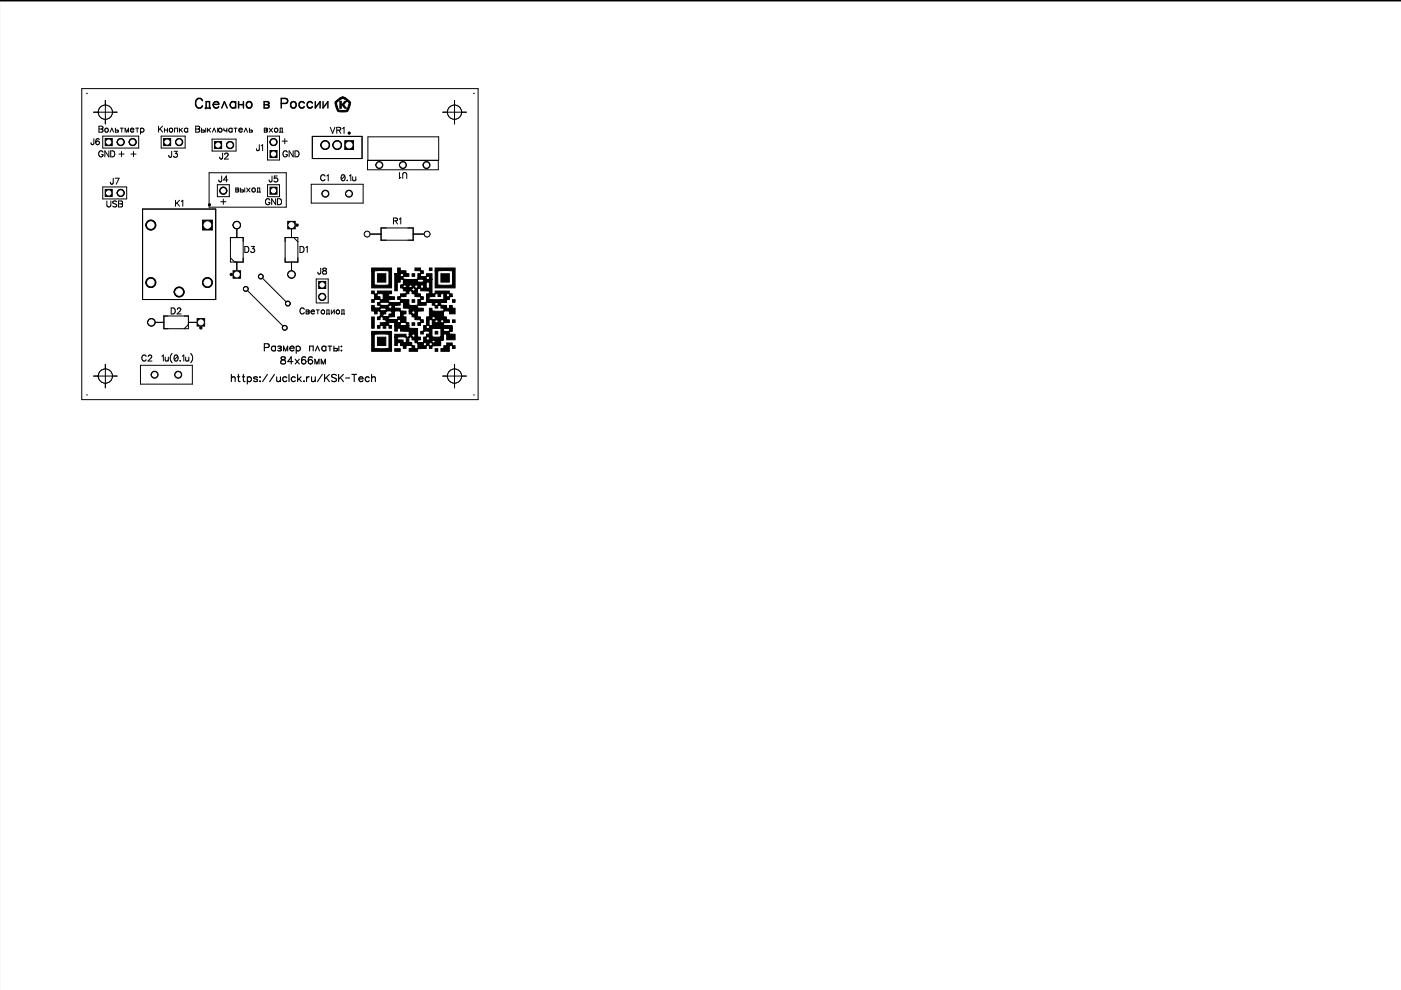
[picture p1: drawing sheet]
<svg xmlns="http://www.w3.org/2000/svg" width="297mm" height="210mm" viewBox="0 0 297 210" stroke-linecap="round" stroke-linejoin="round" font-family="sans-serif">
<path d="M0 0h297.1v209.8h-297.1z" fill="#000" stroke="#000" stroke-width=".21"/>
<path d="M0 .4h297.1v209.6h-297.1z" fill="#fff" stroke="#fff" stroke-width=".21"/>
<path d="M17.3 18.8h84.1v65.9h-84.1z" fill="none" stroke="#000" stroke-width=".21"/>
<circle cx="22.3" cy="23.8" r="1.5" fill="#fff" stroke="#000" stroke-width=".21"/>
<path d="M19.8 23.8h5M22.3 21.3v5" fill="none" stroke="#000" stroke-width=".21"/>
<circle cx="22.3" cy="79.7" r="1.5" fill="#fff" stroke="#000" stroke-width=".21"/>
<path d="M19.8 79.7h5M22.3 77.2v5" fill="none" stroke="#000" stroke-width=".21"/>
<circle cx="96.4" cy="23.8" r="1.5" fill="#fff" stroke="#000" stroke-width=".21"/>
<path d="M93.9 23.8h5M96.4 21.3v5" fill="none" stroke="#000" stroke-width=".21"/>
<circle cx="96.4" cy="79.7" r="1.5" fill="#fff" stroke="#000" stroke-width=".21"/>
<g fill="none" stroke="#000" stroke-width=".21">
<path d="M18.3 19.8h.1M100.4 19.8h.1M21.8 32.3a.47 .47 0 0 0-.5-.3 .47 .47 0 0 0-.4 .5v.3a.46 .46 0 0 0 .5 .5 .46 .46 0 0 0 .4-.5h-.3M23.1 32v1.3l-.9-1.3v1.3M23.5 32h.4a.68 .68 0 0 1 .4 .6 .68 .68 0 0 1-.4 .7h-.4zM25.2 32.7h1.1M25.8 32.1v1.1M27.8 32.7h1M28.3 32.1v1.1M44.3 36.6h16.4v7.3h-16.4zM50 39.9h.6v.2l-.2 .2 .2 .1-.1 .3h-.5zM51 39.9v.8l.7-.1-.1-.3h-.6"/>
<path d="M51.9 39.9v.8M52.3 39.9l.7 .8M53 39.9l-.7 .8M59.8 29.9h1.1M60.4 29.4v1.1M60.9 32.3a.47 .47 0 0 0-.5-.3 .47 .47 0 0 0-.4 .5v.3a.46 .46 0 0 0 .5 .5 .46 .46 0 0 0 .4-.5h-.3M62.2 32v1.3l-.9-1.3v1.3M62.5 32h.5a.68 .68 0 0 1 .4 .6 .68 .68 0 0 1-.4 .7h-.5zM50 40.3h.4M50.2 46.9v1.6M54.5 40.8h.7M54.6 40.7v-.8h.5v.8"/>
<path d="M55.7 59.1l5.3 5.3M61.8 57.4v1.6M31.3 68.4h1.6M52.5 61.7l7.4 7.4M93.9 79.7h5M96.4 77.2v5M18.3 83.7h.1M100.4 83.7h.1"/>
<circle cx="53.7" cy="40.3" r=".41"/>
</g>
<g fill="#000" stroke="#000" stroke-width=".21">
<path d="M71.3 21.4l.7-.6h.7l-1.4 1 .5 1.5 .4 .1h1.3l.5-1.6-1.3-1h-.7l.8-.3 1.5 1.2-.1 .9-.5 1-1.5 .1a.68 .68 0 0 1-.8-.5l-.4-1.4zM72.1 21.5h.3v1.5h-.3zM73.1 21.5h.4l-.4 .4a.5 .5 0 0 0-.2 .5 .5 .5 0 0 0 .4 .4l.2 .1h-.4l-.6-.7zM49.4 57.4h1.6v1.6h-1.6zM61 46.9h1.6v1.6h-1.6zM78.8 56.8h4.2v4.2h-4.2v-3.6h.6v3h3.1v-3h-3.7zM80 58h1.8v1.8h-1.8zM87.4 58h.5v.6h-.5zM91 56.8h.6v.6h-.6zM92.3 56.8h4.2v4.2h-4.2v-3.6h.5v3h3.1v-3h-3.6zM93.5 58h1.8v1.8h-1.8zM41.8 67.6h1.6v1.5h-1.6z"/>
<path d="M78.8 67.2h.6v2.4h-.6zM78.8 70.3h4.2v4.2h-4.2v-3.6h.6v3h3.1v-3h-3.7zM80 71.5h1.8v1.8h-1.8zM83.7 73.9h1.2v.6h-1.2zM87.4 63.5h.5v.6h-.5zM87.4 68.4h.5v.6h-.5zM78.8 61.7h.6v.6h.2h.4v-.6h3v.6h-.6v.6h1.2v.6h-2.4v-1.2h-1.2v.6h.6v.6h.2h2.8h-1.2v.6l.8 .1 1.7-.1v-.6h-.6v-.6h.6v-.6h1.2v-.6h.6v.6h-.6v.6h-1.2v.6h1.8v1.2h1.9v-1.2h.6v-.6h-1.2v-.6h-.6v-.6l-1.9-.1v-.5h1.8v.5l.5 .1 .2-.1v-.5l-3.1-.1v-.5h.6v.5l.2 .1 .4-.1v-.5h.6v.5l.4 .1 .3-.1v-.5h-2.5l.6-.1v-.5h4.9v1.1h-.6v-.5l-.2-.1-.5 .1v.5h-.5v-.5h-.7v.5l2.9 .1 .2-.1v-1.1h-5.5v-.6h3v.5l.5 .1 .8-.1v-.5l-4.7-.1-.2 .1v.5l-.7 .1v1.7h-.5v-3.6h1.2v.6h.6v-.6h-1.8h.6v-1.2h.6v.6h1.2v.6h.6v.6h-1.2v.6l1 .1 2.1-.1v-1.2h.6v-.6h-1.2v-.6h1.1v.6h.7v.6h-.7v.6h1.3v-.6h1.2v1.2h-.6v-.6h-.6v.6h1.2v3.1h.7v-.6h3v.6h.6v.6h-.6v-.6h-.6v.6h1.2h-.6v.6h-1.2v-1.2h-.7v.6h-.5v-.6h-.5h-.2v.6h-1.2v.6h4.3h-.6v.6h-4.3v-1.8h.6v-.6l-1.8-.1v-.5l-.4-.1-.3 .1v1.2h.6v.6h.7v.6h-.7v.6h5.6l-1.3 .1v.5h-.5v-.5l-.5-.1-.2 .1v.5l2.5 .1v.5l.2 .1 .4-.1v-.5h.6v.5l.6 .1v1.1h-1.2v-.5h-1.3v1.1l.7 .1v.6h-2.4v-.6h-.7v.6h.2h3.5v.6h-1.2v-.6h-.7v.6h1.9h-1.3v.6h-2.3v-1.2h.5v.6h.2h.5v-.6h-1.9v1.2h4.9v.6h-4.9v-.6h-.2h-.4v.6h5.5v.6h-.6v-.5l-.4-.1-.9 .1v.5h1.9l-.6 .1v.5l1.2 .1v1.1h-1.8v-1.1l-.2-.1-.5 .1v.5h-.5v-1.7h-1.9v1.7h2.4v.6h-3v-.5l-.2-.1-.4 .1v.5h3.6l-.6 .1v.6h-1.1v-.6h-.7v.6h1.8v.6h-1.7v-.6h-.5h-.2v.6h2.4h-1.8v.6h-.6v-.6h-.4h-.2v.6h-1.9v.6h-1.7v-.6h.6v-.6h-1.3v.6h-.6v-.6h-.6v-.6h2.4v.6h.6v.6h.2h.5v-1.2h1.2v.6h.6v-.6h-.2h-2.2v-.6l-.6-.1v-.5l-.3-.1-.4 .1v1.2h.6h-2.8h-.3v.6h-.5v-1.8h.5v.5l1.3 .1v.6h.6v-1.2h-2.4v-.6h2.4v.5l.2 .1 .5-.1v-.5h.5v.5h.7v-.5h-1.2v-.6l-1.9-.1v-.5h-.7v.5h-.5v-1.2h3v.6l1.8 .1v1.7l.6 .1v.5l-.6 .1v.6h1.3v-1.2l.6-.1v-.5l.6-.1v-.5h-1.2v.5h-.6v-.5l.6-.1v-1.2h.6v-1.8l.6-.1v-1.7h.6v.5l.8 .1 1.7-.1v-.5l-.6-.1v-.5l-.2-.1-.5 .1v.5h-.5v-.5l-.6-.1v-.5l-.5-.1-.8 .1v.5l-1.9 .1v.5l1.3 .1v.5l-1.3 .1v1.1l.6 .1v.6h.7v.6h-.7v.6h-.5v-.6h.6v-.6h-1.2v-.6l-.6-.1v-.5l-.6-.1v-.5h.5v.5l.2 .1 .5-.1v-.5h-1.2v-.6l-1.3-.1v-1.1h-.6v.5l-1.3 .1v.5l1.3 .1v.5l1.2 .1v.5l-.6 .1v.5l.6 .1v1.2h.6v.6h-3v-.6h1.2v.6h.4h.8v-.6h-3.3h-.4v.6h.6v.6h-.5v-.6h-.3h-.4v.6h-.6v-.6h-.2h-.4v.6h-.6v-.6h.6v-.6h1.3v-.6h2.3v.6h.7v-.6h-.2h-3.5v-.6h1.2v.6h1.9v-.6l.6-.1v-1.1h-1.3v1.1h-2.8l-.2 .1v.6h-.6v-.6l.6-.1v-1.1h1.2v.5l-.6 .1v.5l.4 .1 .9-.1v-.5l.6-.1v-.5l-2.9-.1-.2 .1v.5h-.6v-.5l-.6-.1v-.5h1.8v.5l.4 .1 .9-.1v-.5h-3.1v-.6h.6v.5l.4 .1 .8-.1v-.5h1.8v.5l.5 .1 .2-.1v-.5l-3.1-.1v-.5h.6v.5h1.9v-.5h-2.5l.6-.1v-.6h-1.2v.6h-.6v-.6h.6v-1.2h-.6zM92.3 70.3h.5v.5h-.5zM92.3 73.9h.5v.6h-.5zM93.5 73.9h.6v-.6h.6v-.6h1.2v.6h.6v.6h-.6v-.6h-.6v1.2h-1.8zM95.9 63.5h.6v.6h-.6zM95.9 67.8h.6v.6h-.6z"/>
<circle cx="50.2" cy="47.7" r=".79"/>
<circle cx="55.3" cy="58.6" r=".51"/>
<circle cx="61.8" cy="58.2" r=".79"/>
<circle cx="69" cy="41.1" r=".75"/>
<circle cx="74" cy="41.1" r=".75"/>
<circle cx="32.1" cy="68.3" r=".79"/>
<circle cx="32.8" cy="79.4" r=".75"/>
<circle cx="37.8" cy="79.4" r=".75"/>
<circle cx="52.1" cy="61.3" r=".51"/>
<circle cx="60.4" cy="69.5" r=".51"/>
<circle cx="61" cy="64.4" r=".51"/>
</g>
<g fill="#fff" stroke="#fff" stroke-width=".21">
<circle cx="55.3" cy="58.6" r=".24"/>
<circle cx="61" cy="64.4" r=".24"/>
<circle cx="60.4" cy="69.5" r=".24"/>
<circle cx="52.1" cy="61.3" r=".24"/>
<circle cx="74" cy="41.1" r=".45"/>
<circle cx="69" cy="41.1" r=".45"/>
<circle cx="32.8" cy="79.4" r=".45"/>
<circle cx="37.8" cy="79.4" r=".45"/>
<circle cx="61.8" cy="47.7" r=".53"/>
<circle cx="61.8" cy="58.2" r=".53"/>
<circle cx="42.6" cy="68.3" r=".53"/>
<circle cx="32.1" cy="68.3" r=".53"/>
<circle cx="50.2" cy="58.2" r=".53"/>
<circle cx="50.2" cy="47.7" r=".53"/>
</g>
<g fill="none" stroke="#000" stroke-width=".31">
<path d="M42.9 21.4a.75 .75 0 0 0-.8-.5 .75 .75 0 0 0-.6 .7 .89 .89 0 0 0 .2 1 .89 .89 0 0 0 .9 .2l.3-.4M43.6 23v-.1h1v.1M43.7 22.9v-1.4h.7v1.4M45.2 22.1a.65 .65 0 0 0 .4 .8 .65 .65 0 0 0 .8-.3M45.3 21.8a.57 .57 0 0 1 .7-.3 .57 .57 0 0 1 .4 .6h-1.2zM47 22.9l.6-1.4 .6 1.4M50 21.8a.65 .65 0 0 0-1-.1 .65 .65 0 0 0 0 1 .65 .65 0 0 0 1-.1M50 21.5v1.4M50.6 21.5v1.4M50.6 22.2h1M51.6 21.5v1.4M56 21.5l1 .2v.4l-.3 .1 .3 .3-.1 .3-.9 .1z"/>
<path d="M56 22.2h.7M59.6 21.9h.9a.53 .53 0 0 0 .5-.5 .53 .53 0 0 0-.5-.5h-.9v2M64.5 21.9a.61 .61 0 0 0-.9-.1 .61 .61 0 0 0 0 .9 .61 .61 0 0 0 .9-.1M66.2 21.9a.61 .61 0 0 0-.9-.1 .61 .61 0 0 0 0 .9 .61 .61 0 0 0 .9-.1M66.8 21.5v1.4l1.1-1.4v1.4M68.5 21.5v1.4l1-1.4v1.4"/>
<circle cx="52.8" cy="22.3" r=".65"/>
<circle cx="62.2" cy="22.3" r=".65"/>
</g>
<g fill="none" stroke="#000" stroke-width=".24">
<path d="M49.1 79.4v1.5M50.3 79.9h.5M50.5 79.4v1.2l.1 .2 .3 .1M51.4 79.9h.5M51.6 79.4v1.2l.1 .2 .3 .1M52.4 79.9v1.5M55.1 79.9v.1zM56 73.7l.9-.1 .2-.2-.1-.4-1-.1v1.5M56.7 79.4l-1 1.5M58.2 79.4l-1 1.5M58.4 73.4v1M58.4 73.6a.49 .49 0 0 0-.7-.1 .49 .49 0 0 0 0 .8 .49 .49 0 0 0 .7-.1"/>
<path d="M58.7 79.9v.9l.4 .1 .4-.3M58.9 73.5l.3-.1 .4 .1-.1 .3-.3 .1 .3 .1 .1 .3-.2 .1-.5-.1M59.5 79.9v1M59.7 75.7v.5l.4 .1a.44 .44 0 0 1 .4 .4 .44 .44 0 0 1-.3 .5l-.5-.1-.2-.2a.76 .76 0 0 1 .9-.7l.1-.3a.58 .58 0 0 0-.8-.2zM60.1 74.4v-1l.5 1 .4-1v1M61.3 79.4v1.5M61.5 73.8v.2a.47 .47 0 0 0 .3 .4 .47 .47 0 0 0 .5-.2M61.5 73.6l.5-.2 .3 .4h-.8zM62.1 76.7h-1.1l.7-1v1.5M62.6 76.2l.9 1M62.8 73.6a.49 .49 0 0 1 .7-.1 .49 .49 0 0 1 0 .8 .49 .49 0 0 1-.7-.1M62.8 73.4v1.5"/>
<path d="M63.1 79.4v1.5M63.5 76.2l-.9 1M63.8 79.9l-.7 .7M64.8 75.9l-.1-.2a.5 .5 0 0 0-.7 .2l-.1 .8M65 79.9v1M65.6 79.9a.5 .5 0 0 0-.6 .4M65.6 74.4v-1h.8v1M66 79.9l.1 .9 .4 .1 .3-.3M66.2 75.9l-.1-.2a.5 .5 0 0 0-.7 .2l-.1 .8M66.8 77.2v-1l.4 1 .4-1v1M66.8 79.9v1M66.9 74.4l.4-1 .4 1"/>
<path d="M68.1 77.2v-1l.4 1 .5-1v1M68.3 79.4l-1 1.5M68.8 79.4v1.5M69.1 73.6a.49 .49 0 0 0-.7-.1 .49 .49 0 0 0 0 .8 .49 .49 0 0 0 .7-.1M69.1 73.4v1M69.6 73.4h.7M69.8 79.4l-1 1M69.9 73.4v1M70.8 73.4v1h.5l.3-.2-.1-.3h-.7M71.3 79.6l-.3-.2-.7 .2 .1 .4 .8 .3 .1 .2v.2l-.3 .2-.7-.2M71.8 79.4v1.5M71.8 73.4v1"/>
<path d="M72.3 74.3h.2zM72.4 73.4v.1zM72.8 79.4l-1 1M74.6 79.4h1M75.1 79.4v1.5M78.8 79.4v1.5M49.1 80.2l.3-.3 .4 .1 .1 .9M52.4 80.1a.49 .49 0 0 1 .8-.1 .49 .49 0 0 1 0 .8 .49 .49 0 0 1-.8-.1M54.6 80.1a.46 .46 0 0 0-.8 0l.7 .4 .1 .2a.46 .46 0 0 1-.8 0M55.1 80.8h.1zM60.8 80.1a.49 .49 0 0 0-.7-.1 .49 .49 0 0 0 0 .8 .49 .49 0 0 0 .7-.1M62.6 80.1a.49 .49 0 0 0-.7-.1 .49 .49 0 0 0 0 .8 .49 .49 0 0 0 .7-.1"/>
<path d="M63.4 80.3l.5 .6M64.4 80.8h.1zM69.2 80l.6 .9M72.2 80l.6 .9M73.3 80.1h.8M76.1 80.3v.2a.47 .47 0 0 0 .3 .4 .47 .47 0 0 0 .6-.2M76.2 80.1l.5-.2 .3 .4h-.9zM78.3 80.1a.49 .49 0 0 0-.7-.1 .49 .49 0 0 0 0 .8 .49 .49 0 0 0 .7-.1M78.8 80.2l.3-.3 .4 .1 .1 .9"/>
<circle cx="64.4" cy="76.7" r=".48"/>
<circle cx="65.8" cy="76.7" r=".48"/>
</g>
<circle cx="22.3" cy="23.8" r="1.5" fill="#fff" stroke="#000" stroke-width=".21"/>
<path d="M19.8 23.8h5M22.3 21.3v5" fill="none" stroke="#000" stroke-width=".21"/>
<circle cx="22.3" cy="79.7" r="1.5" fill="#fff" stroke="#000" stroke-width=".21"/>
<path d="M19.8 79.7h5M22.3 77.2v5" fill="none" stroke="#000" stroke-width=".21"/>
<circle cx="96.4" cy="23.8" r="1.5" fill="#fff" stroke="#000" stroke-width=".21"/>
<path d="M93.9 23.8h5M96.4 21.3v5" fill="none" stroke="#000" stroke-width=".21"/>
<circle cx="96.4" cy="79.7" r="1.5" fill="#fff" stroke="#000" stroke-width=".21"/>
<g fill="none" stroke="#000" stroke-width=".21">
<path d="M19.9 29.4l-.1 1.2h-.4l-.1-.3M21 26.7l.8 .2v.3l-.3 .2 .3 .2-.1 .4h-.7zM21 27.4h.5M21 29.6l-.3-.2a.64 .64 0 0 0-.4 .9M21.8 28.9h7.6v2.5h-7.6zM21.8 39.6h5.1v2.6h-5.1zM23.3 28l.4-.8 .4 .8M24 37.8l-.1 1.1-.4 .1-.1-.4M24.4 37.8h.8l-.6 1.3M24.5 27.2v.8l.6-.1-.1-.3h-.5M24.8 30.1h1.5M25.5 27.2h.6"/>
<path d="M25.8 27.2v.8M26.5 28v-.8l.4 .8 .4-.8v.8M27.4 30.1h1.5M27.6 27.5l.1 .3 .2 .2 .5-.2M27.8 27.2h.5l.1 .3h-.8zM28.8 27.2h.6M29.1 27.2v.8M29.8 27.2v1.2M29.8 27.4a.41 .41 0 0 1 .6-.1 .41 .41 0 0 1 0 .6 .41 .41 0 0 1-.6-.1M33.6 26.7v1.3M33.9 27.3l.6 .7M34.2 28.9h5.1v2.5h-5.1z"/>
<path d="M34.5 26.7l-.9 .9M34.9 27.6h.6M34.9 27.2v.8M35.5 27.2v.8M36.4 32.1l-.1 1.1-.4 .1-.1-.4M36.9 32.1h.7l-.4 .5a.42 .42 0 0 1 .3 .6 .42 .42 0 0 1-.7-.1M37 28v-.8h.7v.8M37.2 30.1h1.5M38 27.2v.8M38.3 27.5l.4 .5M38.7 27.2l-.7 .5M39.8 27.4a.41 .41 0 0 0-.6-.1 .41 .41 0 0 0 0 .6 .41 .41 0 0 0 .6-.1"/>
<path d="M39.8 27.2v.8M41.5 26.7l.8 .2v.3l-.3 .2 .3 .2-.1 .4h-.7zM41.5 27.4h.5M42.7 27.2v.8l.7-.1-.1-.3h-.6M43.6 27.2v.8M44 27.2v.8M44.2 27.5l.4 .5M44.6 27.2l-.6 .5M45 29.5h5.1v2.5h-5.1zM45 28l.4-.8 .4 .8M46.1 39.2h2.5v2.5h-2.5zM46.2 27.2v.8"/>
<path d="M46.2 27.6h.1M47 37.3l-.1 1.2h-.4l-.1-.3M47.2 32.5l-.1 1.1-.4 .1-.1-.4M47.5 27.2l.1 .5h.3l.2-.2M47.6 32.8l.3-.3h.4l.1 .2-.2 .4-.6 .6h.8M48 30.8h1.5M48.1 27.2v.8M48.3 38.2h-.9l.6-.9v1.3M49.2 27.4a.41 .41 0 0 0-.6-.1 .41 .41 0 0 0 0 .6 .41 .41 0 0 0 .6-.1M49.2 27.2v.8M49.6 27.2h.6M49.9 27.2v.8"/>
<path d="M50.6 27.5l.1 .3 .2 .2 .5-.2M50.7 27.4l.4-.2 .3 .3h-.8zM51.8 28l.3-.8 .4 .8M52.9 27.2v.8l.6-.1-.1-.3h-.5M55 30.7l-.1 1.1-.4 .1-.1-.4M55.4 30.9l.3-.2v1.3M56 27.6h.4M56.6 27.5l-.2 .1M56.6 27.5v-.3h-.6v.8l.6-.1 .1-.2-.3-.1M56.6 27.5h.1M56.7 28.9h2.6v5h-2.6zM56.7 39.2h2.6v2.5h-2.6z"/>
<path d="M57.1 27.2l.7 .8M57.7 37.3l-.1 1.2h-.4l-.1-.3M57.8 27.2l-.7 .8M58 29.4v1.5M58.8 37.3h-.6l-.1 .6a.45 .45 0 0 1 .7-.1 .45 .45 0 0 1-.1 .7 .45 .45 0 0 1-.6-.2M59.3 28.1h.6M59.4 28v-.8h.5v.8M66 39.1h11v4h-11zM66.2 28.9h10.6v4.7h-10.6zM68.9 37.4a.47 .47 0 0 0-.5-.4 .47 .47 0 0 0-.4 .5v.3a.47 .47 0 0 0 .4 .5 .47 .47 0 0 0 .5-.3M69 29.8v1.9M69.3 37.3l.3-.2v1.2"/>
<path d="M70 27l.5 1.3 .5-1.3M71.4 27.6l.7-.1 .1-.4-.8-.1v1.3M71.5 29.8v1.9M71.8 27.6l.5 .7M72.6 27.2l.3-.2v1.3M73.1 37.3l-.4-.2a.68 .68 0 0 0-.3 1M73.1 37.3l.1 .3a.54 .54 0 0 1-.5 .7l-.3-.2M73.1 37.3l-.7 .8M73.6 38.3h.1zM74.1 37.3l.3-.2v1.2M74.8 37.5v.8h.3l.3-.2M75.4 37.5v.8"/>
<path d="M77.9 34h15v2h-15zM78 29h15v5h-15zM84.7 36.6v1.2l.3-.2M85.4 37.9v-1l.4-.3 .4 .2v1.1M22.7 42.6v.9l.3 .4 .4-.2 .1-1.1M24.7 42.8l-.3-.2-.5 .2 .1 .3 .7 .4v.2l-.3 .2-.5-.2M24.8 40.9h1.5M25.1 42.6l.8 .1 .1 .3-.3 .2 .3 .3-.1 .3-.8 .1zM25.1 43.2h.6M30.2 44.3h15.5v19.2h-15.5zM30.9 47.7h2.1M30.9 59.9h2.1"/>
<path d="M37.2 42.5v1.2M37.5 43l.6 .7M38.1 42.5l-.9 .8M38.5 42.7l.3-.2v1.2M42.9 59.9h2.1M46.6 40.4h1.5M46.8 42.8h1.1M47.3 42.2v1.1M48.9 50.4h2.7v5.2h-2.7zM48.9 54.7l.9 .9M50.2 48.5v1.9M50.2 55.6v1.8"/>
<path d="M51.9 52.2h.4a.68 .68 0 0 1 .5 .7 .68 .68 0 0 1-.5 .6h-.4zM53.3 52.2h.6l-.3 .5a.43 .43 0 0 1 .3 .7 .43 .43 0 0 1-.8-.1M57.2 42.4a.47 .47 0 0 0-.5-.3 .47 .47 0 0 0-.4 .5v.3a.46 .46 0 0 0 .4 .5 .46 .46 0 0 0 .5-.5h-.3M58.4 42.1v1.3l-.8-1.3v1.3M58.8 42.1h.5a.68 .68 0 0 1 .4 .7 .68 .68 0 0 1-.4 .6h-.5zM60.5 50.4h2.7v5.2h-2.7zM61.8 48.5v1.9M61.8 55.6v1.8M62.3 50.4l.9 .9M63.6 52.2h.4a.68 .68 0 0 1 .5 .7 .68 .68 0 0 1-.5 .6h-.4zM64.8 52.5l.4-.3v1.3M67 59.2h2.6v5h-2.6z"/>
<path d="M68 56.9l-.1 1.1-.4 .1-.1-.4M68.5 56.9v.4l.6 .2 .1 .2a.43 .43 0 0 1-.4 .4 .43 .43 0 0 1-.4-.4l.8-.5-.1-.3zM77.2 49.6h3.6M80.8 48.3h6.8v2.6h-6.8zM83.4 46.8h.8v-.5l-.8-.1v1.3M83.8 46.8l.5 .7M84.7 46.5l.3-.3v1.3M87.6 49.6h3.6M29.8 77.5h11v3.9h-11zM31 75.6a.47 .47 0 0 0-.5-.3 .47 .47 0 0 0-.4 .5v.3a.47 .47 0 0 0 .4 .5 .47 .47 0 0 0 .5-.4M31.4 75.6l.3-.3h.3l.2 .2-.2 .4-.6 .7h.8M32.9 68.4h1.8"/>
<path d="M34.3 75.5l.3-.2v1.3M34.7 67h5.2v2.7h-5.2zM35 75.7l.1 .8 .3 .1 .3-.3M35.7 75.7v.9M36.3 65.3h.4a.67 .67 0 0 1 .5 .6 .67 .67 0 0 1-.5 .7h-.4zM36.5 74.9a1.31 1.31 0 0 0 0 2M36.9 61.9h2.1M37.6 65.6l.2-.3h.4l.1 .2-.1 .5-.7 .6h.9M37.7 75.5l-.4-.2a.68 .68 0 0 0-.3 1M37.7 75.5l.1 .3a.55 .55 0 0 1-.5 .8l-.3-.3M37.7 75.5l-.7 .8M38.1 76.5h.2z"/>
<path d="M38.7 75.5l.3-.2v1.3M39.4 75.7v.8l.3 .1 .3-.3M39.9 68.4h1.9M39.9 68.8l-.9 .9M40 75.7v.9M40.4 74.9a1.31 1.31 0 0 1 0 2M64.5 65.6a.47 .47 0 0 0-.5-.3 .47 .47 0 0 0-.4 .5v.3a.47 .47 0 0 0 .4 .5 .47 .47 0 0 0 .5-.3M64.9 65.7l.6 .1v.2l-.2 .1 .2 .2v.2l-.6 .1zM64.9 66.1h.4M65.9 66.1l.1 .3 .2 .2 .5-.2M66.1 65.8h.4l.2 .3h-.8zM67.1 65.7h.6"/>
<path d="M67.4 65.7v.9M68.3 62.2v1.5M69.2 66.6h.6M69.3 66.6v-.9h.5v.9M70.2 65.7v.9l.7-.9v.9M72.4 66.6h.6M72.5 66.6v-.9h.4v.9M93.9 79.7h5M96.4 77.2v5"/>
<circle cx="20.7" cy="30.3" r=".4"/>
<circle cx="22.6" cy="27.6" r=".41"/>
<circle cx="36.2" cy="27.6" r=".41"/>
<circle cx="46.7" cy="27.6" r=".41"/>
<circle cx="58.5" cy="27.6" r=".41"/>
<circle cx="68.4" cy="66.2" r=".41"/>
<circle cx="71.6" cy="66.2" r=".41"/>
</g>
<g fill="#000" stroke="#000" stroke-width=".21">
<path d="M22.3 29.4h1.5v1.5h-1.5zM34.7 29.4h1.5v1.5h-1.5zM45.5 30h1.5v1.5h-1.5zM57.2 31.9h1.5v1.5h-1.5zM73.1 29.8h1.9v1.9h-1.9zM22.3 40.2h1.5v1.5h-1.5zM42.9 46.7h2.1v2.1h-2.1zM57.2 39.7h1.5v1.5h-1.5zM67.6 59.7h1.5v1.5h-1.5z"/>
<circle cx="25.6" cy="30.1" r=".75"/>
<circle cx="28.1" cy="30.1" r=".75"/>
<circle cx="38" cy="30.1" r=".75"/>
<circle cx="48.8" cy="30.8" r=".75"/>
<circle cx="58" cy="30.1" r=".75"/>
<circle cx="68.9" cy="30.8" r=".93"/>
<circle cx="71.5" cy="30.8" r=".93"/>
<circle cx="74" cy="28.2" r=".2"/>
<circle cx="80.4" cy="35" r=".75"/>
<circle cx="85.4" cy="35" r=".75"/>
<circle cx="90.4" cy="35" r=".75"/>
<circle cx="25.6" cy="40.9" r=".75"/>
<circle cx="32" cy="47.7" r="1.05"/>
<circle cx="32" cy="59.9" r="1.05"/>
<circle cx="44" cy="59.9" r="1.05"/>
<circle cx="44.4" cy="43.4" r=".2"/>
<circle cx="47.3" cy="40.4" r=".75"/>
<circle cx="49" cy="58.2" r=".25"/>
<circle cx="55.3" cy="58.6" r=".51"/>
<circle cx="63" cy="47.7" r=".25"/>
<circle cx="77.8" cy="49.6" r=".6"/>
<circle cx="90.5" cy="49.6" r=".6"/>
<circle cx="38" cy="61.9" r="1.05"/>
<circle cx="42.6" cy="69.5" r=".25"/>
<circle cx="52.1" cy="61.3" r=".51"/>
<circle cx="60.4" cy="69.5" r=".51"/>
<circle cx="61" cy="64.4" r=".51"/>
<circle cx="68.3" cy="63" r=".75"/>
</g>
<g fill="#fff" stroke="#fff" stroke-width=".21">
<circle cx="58" cy="32.7" r=".45"/>
<circle cx="58" cy="30.1" r=".45"/>
<circle cx="46.2" cy="30.8" r=".45"/>
<circle cx="48.8" cy="30.8" r=".45"/>
<circle cx="35.4" cy="30.1" r=".45"/>
<circle cx="38" cy="30.1" r=".45"/>
<circle cx="47.3" cy="40.4" r=".45"/>
<circle cx="58" cy="40.4" r=".45"/>
<circle cx="23" cy="30.1" r=".45"/>
<circle cx="25.6" cy="30.1" r=".45"/>
<circle cx="28.1" cy="30.1" r=".45"/>
<circle cx="23.1" cy="40.9" r=".45"/>
<circle cx="25.6" cy="40.9" r=".45"/>
<circle cx="68.3" cy="60.4" r=".45"/>
<circle cx="68.3" cy="63" r=".45"/>
<circle cx="44" cy="47.7" r=".7"/>
<circle cx="32" cy="47.7" r=".7"/>
<circle cx="38" cy="61.9" r=".7"/>
<circle cx="44" cy="59.9" r=".7"/>
<circle cx="32" cy="59.9" r=".7"/>
<circle cx="77.8" cy="49.6" r=".4"/>
<circle cx="90.5" cy="49.6" r=".4"/>
<circle cx="90.4" cy="35" r=".45"/>
<circle cx="85.4" cy="35" r=".45"/>
<circle cx="80.4" cy="35" r=".45"/>
<circle cx="74" cy="30.8" r=".62"/>
<circle cx="68.9" cy="30.8" r=".62"/>
<circle cx="71.5" cy="30.8" r=".62"/>
<circle cx="55.3" cy="58.6" r=".24"/>
<circle cx="61" cy="64.4" r=".24"/>
<circle cx="60.4" cy="69.5" r=".24"/>
<circle cx="52.1" cy="61.3" r=".24"/>
</g>
<text font-size="4" x="41.3" y="23.5">Сделано в России</text>
<g font-size="3">
<text x="55.9" y="74.9">Размер платы:</text>
<text x="59.4" y="77.6">84х66мм</text>
<text x="48.9" y="81.4">https://uclck.ru/KSK-Tech</text>
</g>
<g font-size="2.5">
<text x="20.9" y="28.4">Вольтметр</text>
<text x="33.5" y="28.4">Кнопка Выключатель вход</text>
<text x="69.9" y="28.7">VR1</text>
<text x="19.2" y="31.1">J6</text>
<text x="20.8" y="33.6">GND + +</text>
<text x="35.7" y="33.7">J3</text>
<text x="46.5" y="34.1">J2</text>
<text x="54.3" y="32.3">J1</text>
<text x="59.7" y="30.9">+</text>
<text x="59.9" y="33.6">GND</text>
<text x="23.3" y="39.4">J7</text>
<text x="46.3" y="39">J4</text>
<text x="49.9" y="41.1">выход</text>
<text x="57" y="39">J5</text>
<text x="67.9" y="38.7">C1</text>
<text x="72.2" y="38.7">0.1u</text>
<text x="86.3" y="36.2" transform="rotate(180 86.3 36.2)">U1</text>
<text x="22.6" y="44.3">USB</text>
<text x="37.1" y="44.1">K1</text>
<text x="46.7" y="43.8">+</text>
<text x="56.2" y="43.8">GND</text>
<text x="83.3" y="47.9">R1</text>
<text x="51.8" y="53.9">D3</text>
<text x="63.5" y="53.9">D1</text>
<text x="67.3" y="58.5">J8</text>
<text x="36.2" y="67">D2</text>
<text x="63.5" y="67">Светодиод</text>
<text x="30" y="76.9">C2</text>
<text x="34.2" y="76.9">1u(0.1u)</text>
</g>
</svg>
